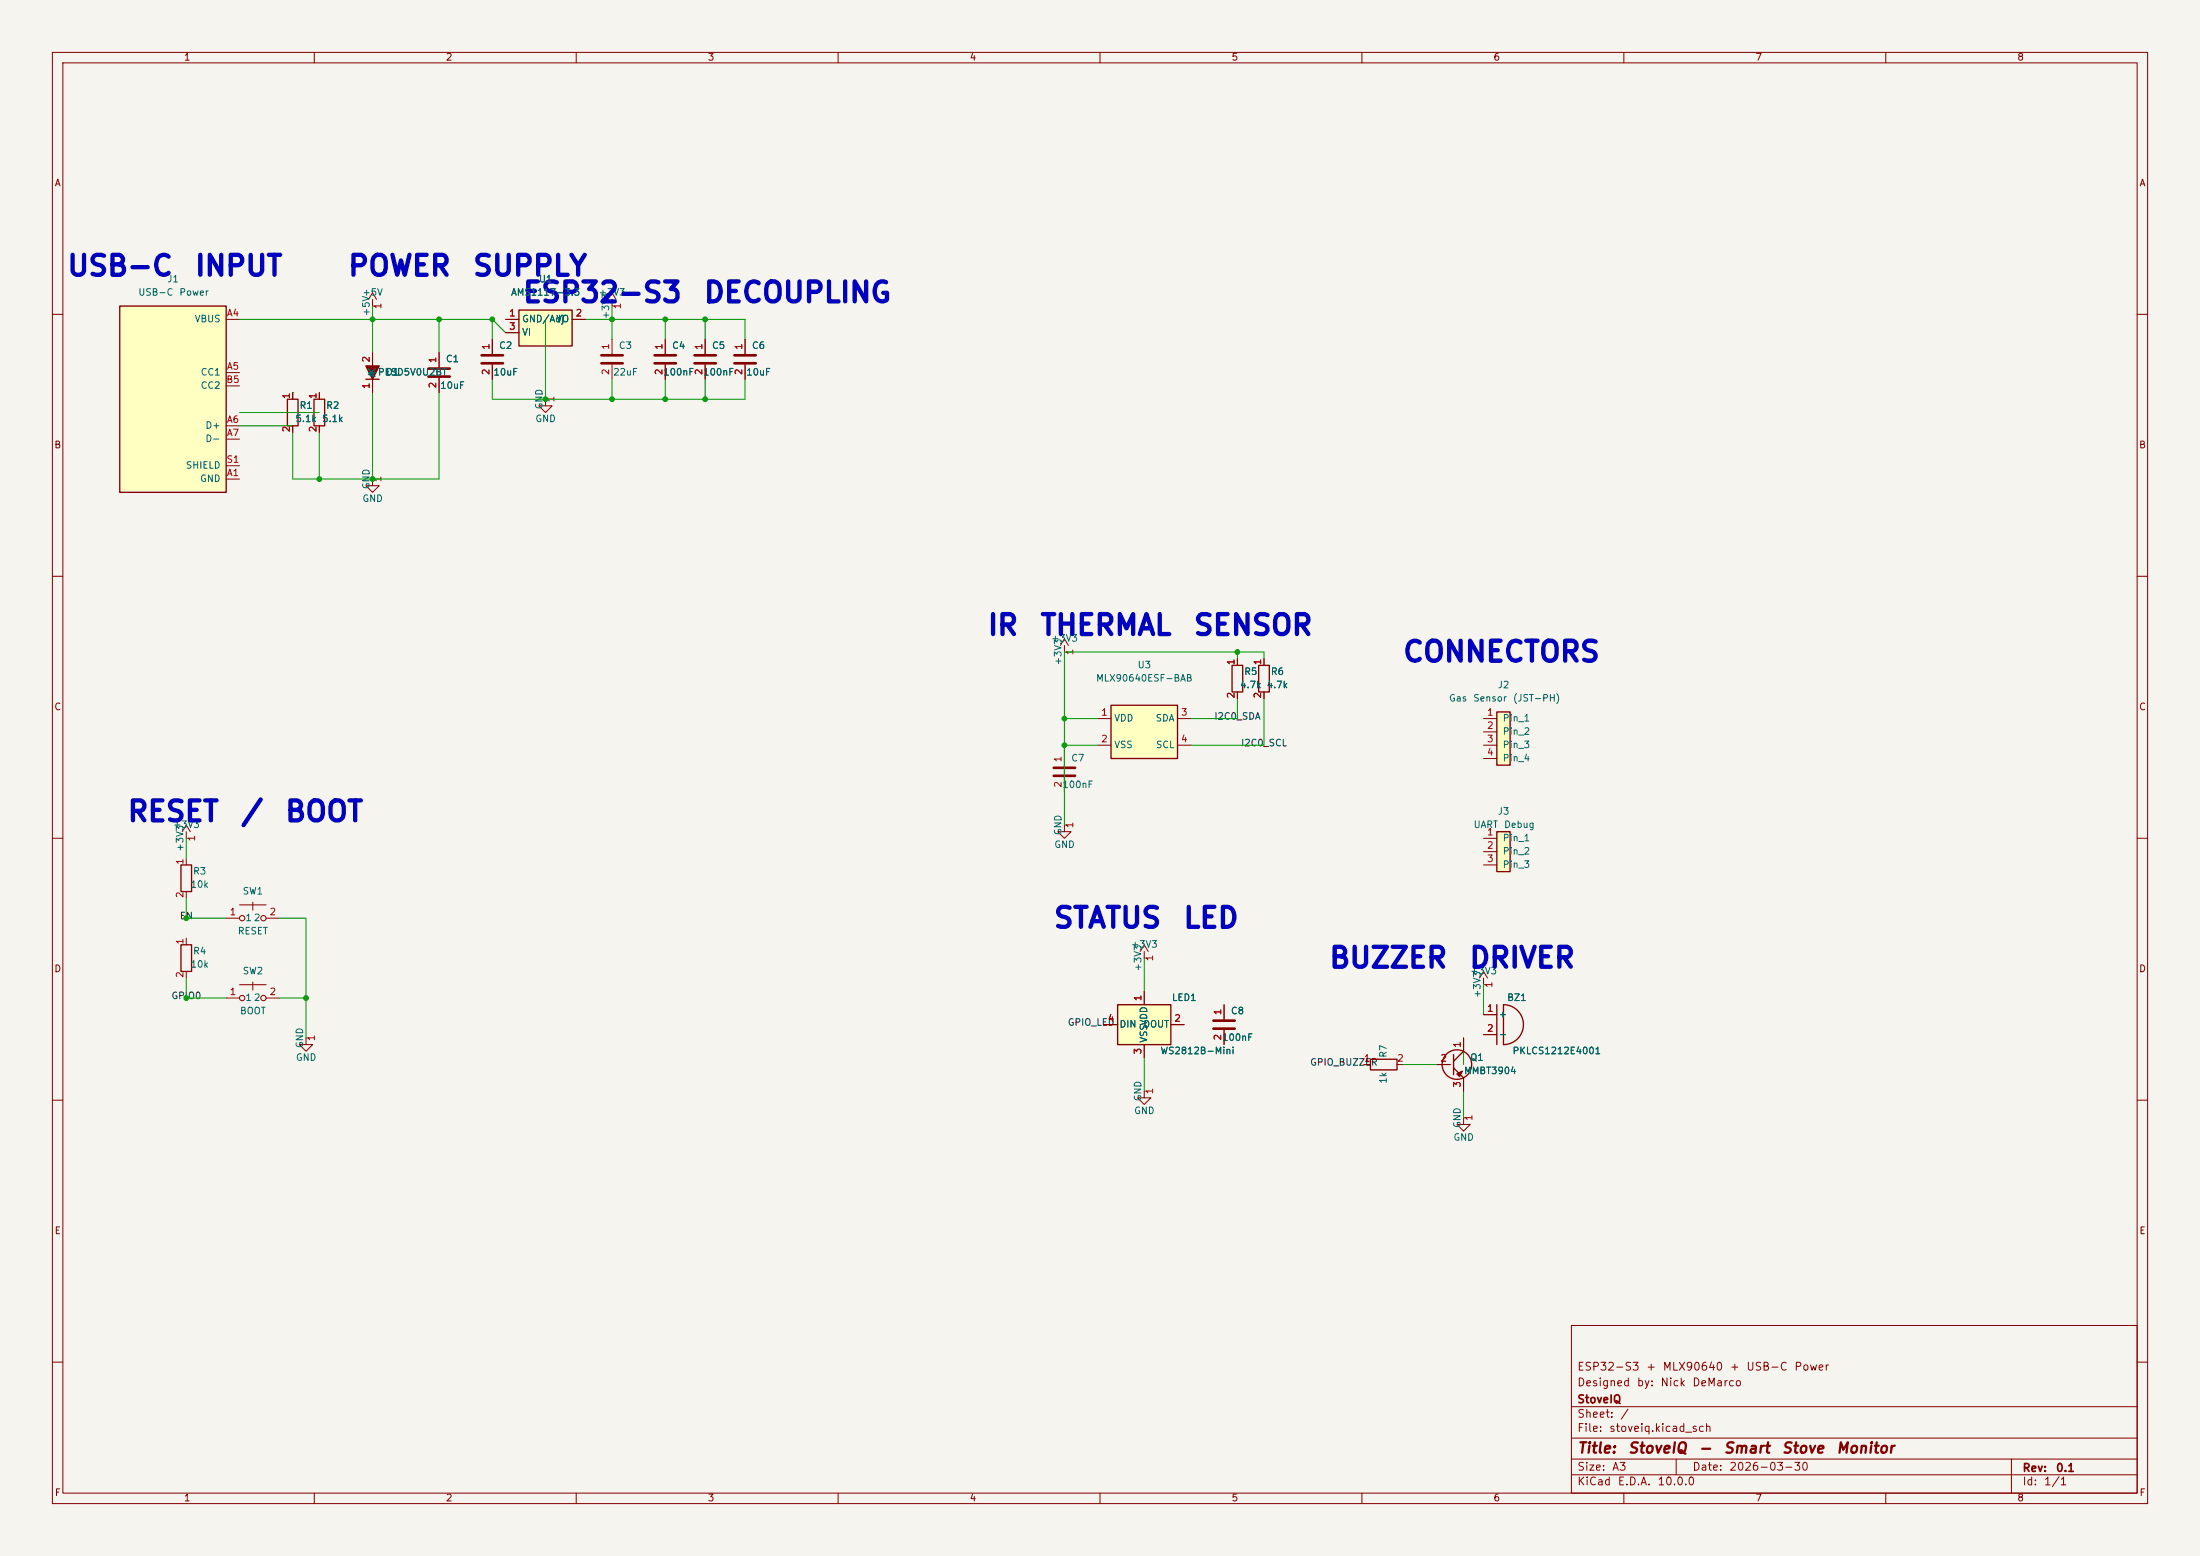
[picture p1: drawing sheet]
<svg xmlns="http://www.w3.org/2000/svg" width="420mm" height="297mm" viewBox="0 0 420 297" stroke-linecap="round" stroke-linejoin="round" font-family="sans-serif">
<path d="M0 0h420v297h-420z" fill="#f5f4ef" stroke="#f5f4ef" stroke-width=".19"/>
<g fill="none" stroke="#840000" stroke-width=".19">
<path d="M10 10h400v277h-400zM12 12h396v273h-396zM60 10v2M110 10v2M160 10v2M210 10v2M260 10v2M310 10v2M360 10v2M10 60h2M116.8 64.8v2.8M116.8 69.6v2.8"/>
<path d="M408 60h2M10 110h2M408 110h2M10 160h2M408 160h2M217.7 181.6l.7-1.3 .8 1.3M218.4 182.9h.1M218.4 181.6v1.3M233.7 191.8v2.8M233.7 196.6v2.8M10 210h2M260.3 203.2h1.3"/>
<path d="M266.7 203.2h1.3M408 210h2M300 253h108v32h-108zM10 260h2M300 278.5h108M300 274.5h108M300 268.5h108M320 278.5v3M384 278.5v6.5M408 260h2M60 285v2M110 285v2"/>
<path d="M160 285v2M210 285v2M260 285v2M300 281.5h108M310 285v2M360 285v2"/>
</g>
<path d="M114.8 67.8h4.1M114.8 69.3h4.1M231.6 194.8h4.1M231.6 196.3h4.1" fill="none" stroke="#840000" stroke-width=".51"/>
<path d="M261.6 202.2h5.1v2h-5.1z" fill="none" stroke="#840000" stroke-width=".25"/>
<path d="M213.4 191.8h10.1v7.6h-10.1z" fill="#ffffc2"/>
<path d="M235.2 127h2v5.1h-2zM240.3 127h2v5.1h-2zM213.4 191.8h10.1v7.6h-10.1z" fill="none" stroke="#840000" stroke-width=".25"/>
<g fill="none" stroke="#840000" stroke-width=".19">
<path d="M94 64.8v2.8M94 69.6v2.8M236.2 125.7v1.3M236.2 132.1v1.3M241.3 125.7v1.3M241.3 132.1v1.3M203.2 157.5v1.3h1.3l-1.3 1.2-1.3-1.2h1.3M203.2 157.5h.1M203.2 143.5v2.8M203.2 148.3v2.8M210.8 195.6h2.6M218.4 189.2v2.6"/>
<path d="M218.4 199.4v2.5M223.5 195.6h2.6M218.4 208.3v1.3h1.3l-1.3 1.2-1.2-1.2h1.2M218.4 208.3h.1"/>
</g>
<path d="M91.9 67.8h4.1M91.9 69.3h4.1M201.2 146.6h4M201.2 148.1h4" fill="none" stroke="#840000" stroke-width=".51"/>
<path d="M99.1 59.2h10.1v6.8h-10.1z" fill="#ffffc2"/>
<path d="M99.1 59.2h10.1v6.8h-10.1z" fill="none" stroke="#840000" stroke-width=".25"/>
<path d="M70.4 57.2l.7-1.3 .8 1.3M71.1 58.4h.1M71.1 57.2v1.2M96.5 61h2.6M96.5 63.5h2.6M109.2 61h2.6" fill="none" stroke="#840000" stroke-width=".19"/>
<path d="M212.1 134.6h12.7v10.2h-12.7z" fill="#ffffc2"/>
<path d="M212.1 134.6h12.7v10.2h-12.7z" fill="none" stroke="#840000" stroke-width=".25"/>
<path d="M202.4 123.2l.8-1.3 .8 1.3M203.2 124.5h.1M203.2 123.2v1.3M209.5 137.2h2.6M224.8 137.2h2.5M209.5 142.2h2.6M224.8 142.2h2.5" fill="none" stroke="#840000" stroke-width=".19"/>
<path d="M285.7 135.9h2.6v10.2h-2.6z" fill="#ffffc2"/>
<path d="M285.7 135.9h2.6v10.2h-2.6z" fill="none" stroke="#840000" stroke-width=".25"/>
<path d="M283.2 137.2h2.5M283.2 139.7h2.5M283.2 142.2h2.5M283.2 144.8h2.5" fill="none" stroke="#840000" stroke-width=".19"/>
<path d="M22.9 58.4h20.3v35.6h-20.3z" fill="#ffffc2"/>
<path d="M22.9 58.4h20.3v35.6h-20.3zM54.9 76.2h2v5.1h-2zM59.9 76.2h2.1v5.1h-2.1z" fill="none" stroke="#840000" stroke-width=".25"/>
<path d="M43.2 61h2.5M43.2 71.1h2.5M43.2 73.7h2.5M55.9 74.9v1.3M61 74.9v1.3M43.2 91.4h2.5M43.2 81.3h2.5M43.2 83.8h2.5M43.2 88.9h2.5M55.9 81.3v1.3M61 81.3v1.3" fill="none" stroke="#840000" stroke-width=".19"/>
<path d="M285.7 158.8h2.6v7.6h-2.6z" fill="#ffffc2"/>
<g fill="none" stroke="#840000" stroke-width=".25">
<path d="M69.8 72.4h2.6M285.7 158.8h2.6v7.6h-2.6zM34.5 165.1h2.1v5.1h-2.1zM34.5 180.3h2.1v5.1h-2.1zM285.7 191.8v7.6M287 191.8a3.8 3.8 0 0 1 3.8 3.8 3.8 3.8 0 0 1-3.8 3.8zM277.5 201.3v3.8M277.5 203.8l1.9 1.9M279.4 200.7l-1.9 1.9"/>
<circle cx="278.1" cy="203.2" r="2.82"/>
</g>
<g fill="none" stroke="#840000" stroke-width=".19">
<path d="M116.1 57.2l.7-1.3 .8 1.3M116.8 58.4h.1M116.8 57.2v1.2M55.9 74.9v1.3M61 74.9v1.3M71.1 67.3v2.6M71.1 72.4v2.5M83.8 67.3v2.8M83.8 72.1v2.8M94 64.8v2.8M94 69.6v2.8M96.5 61h2.6"/>
<path d="M96.5 63.5h2.6M104.1 76.2v1.3h1.3l-1.3 1.2-1.2-1.2h1.2M104.1 76.2h.1M109.2 61h2.6M127 64.8v2.8M127 69.6v2.8M134.6 64.8v2.8M134.6 69.6v2.8M142.2 64.8v2.8M142.2 69.6v2.8M55.9 81.3v1.3M61 81.3v1.3"/>
<path d="M71.1 91.4v1.3h1.3l-1.3 1.3-1.3-1.3h1.3M71.1 91.4h.1M236.2 125.7v1.3M236.2 132.1v1.3M241.3 125.7v1.3M241.3 132.1v1.3M34.8 158.8l.8-1.3 .7 1.3M35.6 158.8v1.2M35.6 160h.1M35.6 163.8v1.3M35.6 170.2v1.3M35.6 179.1v1.2"/>
<path d="M43.2 175.3h2.5M45.7 172.7h5.1M48.3 172.2v1.5M50.8 175.3h2.5M283.2 160h2.5M283.2 162.6h2.5M283.2 165.1h2.5M35.6 185.4v1.3M43.2 190.5h2.5M45.7 188h5.1M48.3 187.5v1.5M50.8 190.5h2.5"/>
<path d="M58.4 198.1v1.3h1.3l-1.3 1.3-1.3-1.3h1.3M58.4 198.1h.1M210.8 195.6h2.6M218.4 189.2v2.6M218.4 199.4v2.5M223.5 195.6h2.6M233.7 191.8v2.8M233.7 196.6v2.8M279.4 198.1v2.6M282.4 186.7l.8-1.3 .8 1.3M283.2 188h.1M283.2 186.7v1.3"/>
<path d="M283.2 193.7h2.5M283.2 197.5h2.5M274.3 203.2h2.6M279.4 213.4v1.2h1.3l-1.3 1.3-1.3-1.3h1.3M279.4 213.4h.1M279.4 205.7v2.6"/>
<circle cx="46.2" cy="175.3" r=".51"/>
<circle cx="50.3" cy="175.3" r=".51"/>
<circle cx="46.2" cy="190.5" r=".51"/>
<circle cx="50.3" cy="190.5" r=".51"/>
</g>
<g fill="#840000" stroke="#840000" stroke-width=".25">
<path d="M278.1 205l1-.5-.5 1z"/>
<path d="M69.8 69.9h2.6l-1.3 2.5z"/>
</g>
<path d="M81.8 70.4h4.1M81.8 71.9h4.1M125 67.8h4M125 69.3h4M132.6 67.8h4.1M132.6 69.3h4.1M140.2 67.8h4.1M140.2 69.3h4.1" fill="none" stroke="#840000" stroke-width=".51"/>
<g fill="none" stroke="#009600" stroke-width=".19">
<path d="M71.1 58.4v8.9M116.8 58.4v6.4M45.7 61h48.3M45.7 78.7h15.3M55.9 74.9h.1M71.1 74.9v16.5M83.8 74.9v16.5h-27.9v-8.8M83.8 61v6.3M94 72.4v3.8h48.2v-3.8M94 61v3.8M94 61l2.5 2.5M104.1 61v15.2"/>
<path d="M111.8 61h30.4v3.8M116.8 72.4v3.8M127 61v3.8M127 72.4v3.8M134.6 61v3.8M134.6 72.4v3.8M45.7 81.3h10.2M61 82.6v8.8M203.2 137.2h6.3M236.2 133.4v3.8h-8.9M236.2 124.5v1.2M241.3 125.7v-1.2h-38.1v33"/>
<path d="M241.3 133.4v8.8h-14M203.2 142.2h6.3M35.6 160v3.8M35.6 171.5v3.8h7.6M53.3 175.3h5.1v22.8M35.6 186.7v3.8h7.6M53.3 190.5h5.1M218.4 182.9v6.3M279.4 198.1v5.1M283.2 188v5.7M218.4 201.9v6.4M268 203.2h6.3"/>
<path d="M279.4 208.3v5.1"/>
</g>
<g fill="#009600" stroke="#009600" stroke-width=".19">
<circle cx="71.1" cy="61" r=".46"/>
<circle cx="83.8" cy="61" r=".46"/>
<circle cx="94" cy="61" r=".46"/>
<circle cx="104.1" cy="76.2" r=".46"/>
<circle cx="71.1" cy="91.4" r=".46"/>
<circle cx="134.6" cy="76.2" r=".46"/>
<circle cx="116.8" cy="61" r=".46"/>
<circle cx="127" cy="61" r=".46"/>
<circle cx="116.8" cy="76.2" r=".46"/>
<circle cx="134.6" cy="61" r=".46"/>
<circle cx="127" cy="76.2" r=".46"/>
<circle cx="35.6" cy="175.3" r=".46"/>
<circle cx="35.6" cy="190.5" r=".46"/>
<circle cx="61" cy="91.4" r=".46"/>
<circle cx="58.4" cy="190.5" r=".46"/>
<circle cx="236.2" cy="124.5" r=".46"/>
<circle cx="203.2" cy="137.2" r=".46"/>
<circle cx="203.2" cy="142.2" r=".46"/>
</g>
<g font-size="3.8" fill="#0000c2">
<text x="12.6" y="53.6">USB-C</text>
<text x="37" y="53.6">INPUT</text>
<text x="66.2" y="53.6">POWER</text>
<text x="90" y="53.6">SUPPLY</text>
<text x="99.6" y="58.7">ESP32-S3</text>
<text x="134.1" y="58.7">DECOUPLING</text>
<text x="188.3" y="122.2">IR</text>
<text x="198.3" y="122.2">THERMAL</text>
<text x="227.6" y="122.2">SENSOR</text>
<text x="267.6" y="127.3">CONNECTORS</text>
<text x="24.1" y="157.7">RESET</text>
<text x="45.8" y="157.7">/</text>
<text x="54.2" y="157.7">BOOT</text>
<text x="200.9" y="178.1">STATUS</text>
<text x="225.6" y="178.1">LED</text>
<text x="253.5" y="185.7">BUZZER</text>
<text x="280.3" y="185.7">DRIVER</text>
</g>
<g font-size="2" fill="#840000">
<text x="301" y="277.9">Title:</text>
<text x="310.6" y="277.9">StoveIQ</text>
<text x="324.1" y="277.9">-</text>
<text x="328.9" y="277.9">Smart</text>
<text x="340" y="277.9">Stove</text>
<text x="350.4" y="277.9">Monitor</text>
</g>
<g font-size="1.5" fill="#840000">
<text x="301" y="262">ESP32-S3</text>
<text x="314.1" y="262">+</text>
<text x="317.3" y="262">MLX90640</text>
<text x="330.1" y="262">+</text>
<text x="333.3" y="262">USB-C</text>
<text x="342.4" y="262">Power</text>
<text x="301" y="268.2">StoveIQ</text>
<text x="301" y="265">Designed</text>
<text x="312.4" y="265">by:</text>
<text x="316.9" y="265">Nick</text>
<text x="323" y="265">DeMarco</text>
<text x="301" y="273.7">File:</text>
<text x="301" y="271">Sheet:</text>
<text x="307.1" y="273.7">stoveiq.kicad_sch</text>
<text x="309.2" y="271">/</text>
<text x="301" y="281.1">Size:</text>
<text x="307.6" y="281.1">A3</text>
<text x="323" y="281.1">Date:</text>
<text x="330" y="281.1">2026-03-30</text>
<text x="386" y="281.3">Rev:</text>
<text x="392.4" y="281.3">0.1</text>
<text x="301" y="283.9">KiCad</text>
<text x="308.7" y="283.9">E.D.A.</text>
<text x="316.3" y="283.9">10.0.0</text>
<text x="386" y="283.9">Id:</text>
<text x="390.1" y="283.9">1/1</text>
</g>
<g font-size="1.3" fill="#840000">
<text x="35" y="11.9">1</text>
<text x="85" y="11.9">2</text>
<text x="135" y="11.9">3</text>
<text x="185" y="11.9">4</text>
<text x="235" y="11.9">5</text>
<text x="285" y="11.9">6</text>
<text x="335" y="11.9">7</text>
<text x="385" y="11.9">8</text>
<text x="10.3" y="35.9">A</text>
<text x="408.3" y="35.9">A</text>
<text x="10.3" y="85.9">B</text>
<text x="408.2" y="85.9">B</text>
<text x="10.3" y="135.9">C</text>
<text x="408.2" y="135.9">C</text>
<text x="10.3" y="185.9">D</text>
<text x="408.2" y="185.9">D</text>
<text x="10.3" y="235.9">E</text>
<text x="408.3" y="235.9">E</text>
<text x="10.3" y="285.9">F</text>
<text x="35" y="286.9">1</text>
<text x="85" y="286.9">2</text>
<text x="135" y="286.9">3</text>
<text x="185" y="286.9">4</text>
<text x="235" y="286.9">5</text>
<text x="285" y="286.9">6</text>
<text x="335" y="286.9">7</text>
<text x="385" y="286.9">8</text>
<text x="408.3" y="285.9">F</text>
</g>
<g font-size="1.3" fill="#006464">
<text x="26.3" y="56.7">USB-C</text>
<text x="31.8" y="54.2">J1</text>
<text x="34.1" y="56.7">Power</text>
<text x="69.1" y="56.7">+5V</text>
<text x="97.4" y="56.7">AMS1117-3.3</text>
<text x="102.8" y="54.2">U1</text>
<text x="37.1" y="61.8">VBUS</text>
<text x="70.9" y="60.5" transform="rotate(-90 70.9 60.5)">+5V</text>
<text x="99.6" y="61.8">GND/Adj</text>
<text x="99.6" y="64.4">VI</text>
<text x="106.1" y="61.8">VO</text>
<text x="116.6" y="61.1" transform="rotate(-90 116.6 61.1)">+3V3</text>
<text x="38.2" y="72">CC1</text>
<text x="72" y="72">PESD5V0U2BT</text>
<text x="73.6" y="72">D1</text>
<text x="85" y="69.4">C1</text>
<text x="94.1" y="72">10uF</text>
<text x="95.2" y="66.9">C2</text>
<text x="117" y="72">22uF</text>
<text x="118" y="66.9">C3</text>
<text x="126.5" y="72">100nF</text>
<text x="128.2" y="66.9">C4</text>
<text x="134.1" y="72">100nF</text>
<text x="135.8" y="66.9">C5</text>
<text x="142.4" y="72">10uF</text>
<text x="143.4" y="66.9">C6</text>
<text x="38.2" y="74.5">CC2</text>
<text x="72" y="72.1" transform="rotate(-90 72 72.1)">AK</text>
<text x="83.9" y="74.5">10uF</text>
<text x="39.1" y="82.1">D+</text>
<text x="56.3" y="80.9">5.1k</text>
<text x="57.1" y="78.3">R1</text>
<text x="61.4" y="80.9">5.1k</text>
<text x="62.2" y="78.3">R2</text>
<text x="102.1" y="80.9">GND</text>
<text x="103.9" y="78.2" transform="rotate(-90 103.9 78.2)">GND</text>
<text x="35.4" y="89.8">SHIELD</text>
<text x="39.1" y="84.7">D-</text>
<text x="38.1" y="92.3">GND</text>
<text x="70.9" y="93.5" transform="rotate(-90 70.9 93.5)">GND</text>
<text x="69.1" y="96.1">GND</text>
<text x="202.9" y="127.1" transform="rotate(-90 202.9 127.1)">+3V3</text>
<text x="209.1" y="130.4">MLX90640ESF-BAB</text>
<text x="217.1" y="127.9">U3</text>
<text x="236.6" y="131.7">4.7k</text>
<text x="237.4" y="129.1">R5</text>
<text x="241.7" y="131.7">4.7k</text>
<text x="242.5" y="129.1">R6</text>
<text x="285.8" y="131.7">J2</text>
<text x="276.5" y="134.2">Gas</text>
<text x="281.1" y="134.2">Sensor</text>
<text x="288.7" y="134.2">(JST-PH)</text>
<text x="212.6" y="138">VDD</text>
<text x="212.6" y="143.1">VSS</text>
<text x="220.5" y="138">SDA</text>
<text x="220.6" y="143.1">SCL</text>
<text x="286.8" y="138">Pin_1</text>
<text x="286.8" y="140.6">Pin_2</text>
<text x="286.8" y="143.1">Pin_3</text>
<text x="204.4" y="145.6">C7</text>
<text x="286.8" y="145.6">Pin_4</text>
<text x="202.7" y="150.7">100nF</text>
<text x="285.8" y="155.8">J3</text>
<text x="202.9" y="159.5" transform="rotate(-90 202.9 159.5)">GND</text>
<text x="281.2" y="158.3">UART</text>
<text x="286.8" y="160.9">Pin_1</text>
<text x="287" y="158.3">Debug</text>
<text x="35.3" y="162.7" transform="rotate(-90 35.3 162.7)">+3V3</text>
<text x="36.8" y="167.2">R3</text>
<text x="201.2" y="162.2">GND</text>
<text x="286.8" y="163.4">Pin_2</text>
<text x="286.8" y="166">Pin_3</text>
<text x="36.3" y="169.8">10k</text>
<text x="46.2" y="171">SW1</text>
<text x="45.3" y="178.7">RESET</text>
<text x="46.7" y="176.1">1</text>
<text x="48.4" y="176.1">2</text>
<text x="36.3" y="185">10k</text>
<text x="36.8" y="182.5">R4</text>
<text x="218.2" y="185.5" transform="rotate(-90 218.2 185.5)">+3V3</text>
<text x="46.2" y="186.3">SW2</text>
<text x="46.7" y="191.4">1</text>
<text x="48.4" y="191.4">2</text>
<text x="223.6" y="191.4">LED1</text>
<text x="283" y="190.6" transform="rotate(-90 283 190.6)">+3V3</text>
<text x="287.6" y="191.4">BZ1</text>
<text x="45.7" y="193.9">BOOT</text>
<text x="213.6" y="196.4">DIN</text>
<text x="218.2" y="196.4">DOUT</text>
<text x="234.9" y="193.9">C8</text>
<text x="286" y="194.5">+</text>
<text x="56.4" y="202.8">GND</text>
<text x="58.2" y="200.2" transform="rotate(-90 58.2 200.2)">GND</text>
<text x="219.3" y="199.1" transform="rotate(-90 219.3 199.1)">VSSVDD</text>
<text x="221.4" y="201.5">WS2812B-Mini</text>
<text x="233.2" y="199">100nF</text>
<text x="265" y="202" transform="rotate(-90 265 202)">R7</text>
<text x="280.6" y="202.8">Q1</text>
<text x="286" y="198.3">-</text>
<text x="288.6" y="201.5">PKLCS1212E4001</text>
<text x="265" y="207" transform="rotate(-90 265 207)">1k</text>
<text x="279.4" y="205.3">MMBT3904</text>
<text x="216.4" y="213">GND</text>
<text x="218.2" y="210.3" transform="rotate(-90 218.2 210.3)">GND</text>
<text x="279.1" y="215.4" transform="rotate(-90 279.1 215.4)">GND</text>
<text x="277.4" y="218">GND</text>
</g>
<g font-size="1.3" fill="#a90000">
<text x="73.1" y="59.1" transform="rotate(-90 73.1 59.1)">1</text>
<text x="118.8" y="59.1" transform="rotate(-90 118.8 59.1)">1</text>
<text x="43.2" y="60.7">A4</text>
<text x="97.1" y="60.7">1</text>
<text x="97.1" y="63.2">3</text>
<text x="109.8" y="60.7">2</text>
<text x="43.2" y="70.9">A5</text>
<text x="70.9" y="69.3" transform="rotate(-90 70.9 69.3)">2</text>
<text x="83.6" y="69.4" transform="rotate(-90 83.6 69.4)">1</text>
<text x="93.7" y="71.7" transform="rotate(-90 93.7 71.7)">2</text>
<text x="93.7" y="66.9" transform="rotate(-90 93.7 66.9)">1</text>
<text x="116.6" y="71.7" transform="rotate(-90 116.6 71.7)">2</text>
<text x="116.6" y="66.9" transform="rotate(-90 116.6 66.9)">1</text>
<text x="126.7" y="71.7" transform="rotate(-90 126.7 71.7)">2</text>
<text x="126.7" y="66.9" transform="rotate(-90 126.7 66.9)">1</text>
<text x="134.4" y="71.7" transform="rotate(-90 134.4 71.7)">2</text>
<text x="134.4" y="66.9" transform="rotate(-90 134.4 66.9)">1</text>
<text x="142" y="71.7" transform="rotate(-90 142 71.7)">2</text>
<text x="142" y="66.9" transform="rotate(-90 142 66.9)">1</text>
<text x="43.1" y="73.4">B5</text>
<text x="55.6" y="76.3" transform="rotate(-90 55.6 76.3)">1</text>
<text x="60.7" y="76.3" transform="rotate(-90 60.7 76.3)">1</text>
<text x="70.9" y="74.4" transform="rotate(-90 70.9 74.4)">1</text>
<text x="83.6" y="74.2" transform="rotate(-90 83.6 74.2)">2</text>
<text x="106.1" y="76.9" transform="rotate(-90 106.1 76.9)">1</text>
<text x="43.2" y="81">A6</text>
<text x="43.2" y="83.6">A7</text>
<text x="55.6" y="82.6" transform="rotate(-90 55.6 82.6)">2</text>
<text x="60.7" y="82.6" transform="rotate(-90 60.7 82.6)">2</text>
<text x="43.1" y="88.6">S1</text>
<text x="43.2" y="91.2">A1</text>
<text x="73.1" y="92.1" transform="rotate(-90 73.1 92.1)">1</text>
<text x="205.2" y="125.2" transform="rotate(-90 205.2 125.2)">1</text>
<text x="236" y="127.1" transform="rotate(-90 236 127.1)">1</text>
<text x="241" y="127.1" transform="rotate(-90 241 127.1)">1</text>
<text x="210.1" y="136.9">1</text>
<text x="225.4" y="136.9">3</text>
<text x="236" y="133.4" transform="rotate(-90 236 133.4)">2</text>
<text x="241" y="133.4" transform="rotate(-90 241 133.4)">2</text>
<text x="283.8" y="136.9">1</text>
<text x="210.1" y="142">2</text>
<text x="225.4" y="142">4</text>
<text x="283.8" y="139.4">2</text>
<text x="283.8" y="142">3</text>
<text x="202.9" y="145.6" transform="rotate(-90 202.9 145.6)">1</text>
<text x="283.8" y="144.5">4</text>
<text x="202.9" y="150.4" transform="rotate(-90 202.9 150.4)">2</text>
<text x="37.5" y="160.7" transform="rotate(-90 37.5 160.7)">1</text>
<text x="205.2" y="158.2" transform="rotate(-90 205.2 158.2)">1</text>
<text x="283.8" y="159.8">1</text>
<text x="35.3" y="165.2" transform="rotate(-90 35.3 165.2)">1</text>
<text x="283.8" y="162.3">2</text>
<text x="283.8" y="164.8">3</text>
<text x="35.3" y="171.5" transform="rotate(-90 35.3 171.5)">2</text>
<text x="43.7" y="175">1</text>
<text x="51.4" y="175">2</text>
<text x="35.3" y="180.4" transform="rotate(-90 35.3 180.4)">1</text>
<text x="220.4" y="183.6" transform="rotate(-90 220.4 183.6)">1</text>
<text x="35.3" y="186.8" transform="rotate(-90 35.3 186.8)">2</text>
<text x="43.7" y="190.2">1</text>
<text x="51.4" y="190.2">2</text>
<text x="218.2" y="191.2" transform="rotate(-90 218.2 191.2)">1</text>
<text x="285.2" y="188.7" transform="rotate(-90 285.2 188.7)">1</text>
<text x="211.4" y="195.3">4</text>
<text x="224.1" y="195.3">2</text>
<text x="233.4" y="193.9" transform="rotate(-90 233.4 193.9)">1</text>
<text x="283.8" y="193.4">1</text>
<text x="283.8" y="197.2">2</text>
<text x="60.4" y="198.8" transform="rotate(-90 60.4 198.8)">1</text>
<text x="218.2" y="201.4" transform="rotate(-90 218.2 201.4)">3</text>
<text x="233.4" y="198.7" transform="rotate(-90 233.4 198.7)">2</text>
<text x="260.3" y="202.9">1</text>
<text x="266.6" y="202.9">2</text>
<text x="274.9" y="202.9">2</text>
<text x="279.1" y="200.1" transform="rotate(-90 279.1 200.1)">1</text>
<text x="220.4" y="209" transform="rotate(-90 220.4 209)">1</text>
<text x="279.1" y="207.7" transform="rotate(-90 279.1 207.7)">3</text>
<text x="281.4" y="214.1" transform="rotate(-90 281.4 214.1)">1</text>
</g>
<g font-size="1.3" fill="#0f0f0f">
<text x="231.7" y="137.7">I2C0_SDA</text>
<text x="236.8" y="142.8">I2C0_SCL</text>
<text x="34.2" y="175.8">EN</text>
<text x="32.6" y="191">GPIO0</text>
<text x="203.7" y="196.1">GPIO_LED</text>
<text x="250" y="203.7">GPIO_BUZZER</text>
</g>
</svg>
